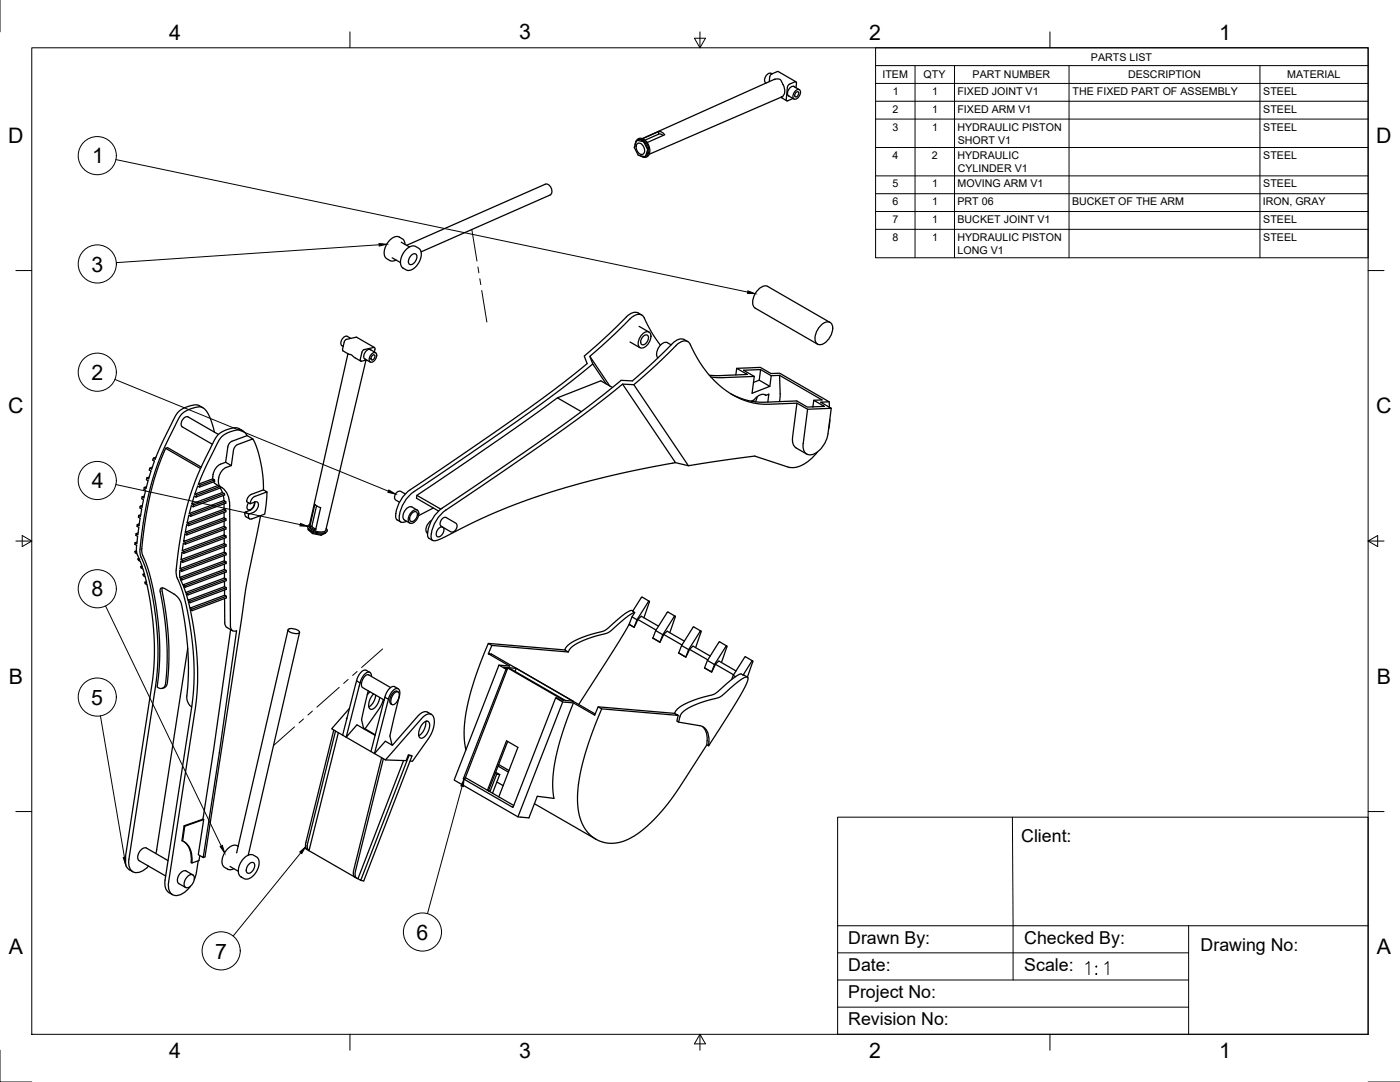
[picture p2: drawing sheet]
<svg xmlns="http://www.w3.org/2000/svg" width="559mm" height="432mm" viewBox="0 0 559 432" stroke-linecap="round" stroke-linejoin="round" font-family="sans-serif">
<!-- layer: Tweak Trail -->
<path d="M188.3 91.6l2.1 12.6M190.8 106.5l.3 2.4M191.5 111.2l.4 2.4M192.3 115.9l2 12.6M152.7 259l-8.4 7.4M135.4 274.3l-8.9 7.9M139 271.1l-1.8 1.6M142.5 268l-1.7 1.6M117.6 290.1l-8.4 7.4M121.1 286.9l-1.7 1.6M124.7 283.8l-1.8 1.5" fill="none" stroke="#000" stroke-width=".4"/>
<!-- layer: Visible -->
<g fill="none" stroke="#000" stroke-width=".51">
<path d="M305.6 33l.2 .1M307 32.6l.5-2.6 3-1.5 7.2 4.1M308.1 29.5a2.27 2.27 0 0 0-2.9 2.5l.4 1M309 31.7h2.3l1.2 2.1M309 31.7l-52.6 23.6M309 31.7h.1M311.6 38.8l2.4 1.4M312 38.7l-52.9 22.9M312.1 38.6h-.1M312.6 33.8a3.7 3.7 0 0 1-.5 4.8M314.6 38.2l2.3 1.3M316.7 34.4l2.4 1.4"/>
<path d="M317.2 34.7a2.29 2.29 0 0 0-2.9 2.7l.2 .7 .5 .3M317.6 36.2a1.08 1.08 0 0 1 1.5-.4 1.08 1.08 0 0 1 .4 1.5 2.24 2.24 0 0 1-2.7 2.1l-.3-1.4zM317.7 35l.2-1.8-.3-.6-2.5 1-.7 .8-.6 5.6 .6 .2 2.1-.9M317.7 36.9l.6-.3a1.1 1.1 0 0 1 .3 1.4 1.1 1.1 0 0 1-1.4 .5v-.7zM253.2 58.9l1.6 3.1 2.4 .5 .5-.2 .8-2.5M253.8 56.6l.9-1.2 1.4-.2 1.6 1 1.3 1.9 .4 2.4-.5 1.5-1 .7-1.5-.1M254 56.3l-.5 1.7M254 56.3l-.8 2.6M254.1 56.2l-.1 .1M254.2 56.1a3.2 3.2 0 0 1 4.2 2.9 2.36 2.36 0 0 1-1.9 3.6l-1.1-.5M254.2 57.5a1.95 1.95 0 0 1 3 1.7 1.46 1.46 0 0 1-.2 2 1.46 1.46 0 0 1-2-.1l-.7-1-.4-1.1zM254.4 56l-.3 .2"/>
<path d="M254.5 56l2.3 .5M254.5 56h-.1M254.6 55.9a2.95 2.95 0 0 1 4 2.2l.4 2.2a2.16 2.16 0 0 1-1.1 2M256.5 55.4l6.5-2.9-.1 1.1-5.4 2.3M256.8 56.5l1.7 3.1M258.5 59.6v.2M262.9 53.5h.7l1 .6M263 52.4l1.2 .4 1.1 1-7 3.1-.3-.4M257.9 62.3l-.4 .2M160.1 96.7l3.3 1.9M161.6 97.5a2.56 2.56 0 0 0-1-2.2l-1.2-.7a4.7 4.7 0 0 0-5.4 3.5l-.6 1.8a3.1 3.1 0 0 0 1 3.4l1.2 .6a2.58 2.58 0 0 0 2.5-.1M162.3 97.9l55.4-24.4a2.6 2.6 0 0 1 2.3 1.6 2.6 2.6 0 0 1-.4 2.7l-51.5 22.7"/>
<path d="M162.3 99.4l.2-.2a3.1 3.1 0 0 1 3.4-.8l1.2 .6a4.8 4.8 0 0 1-.3 6.5l-1.3 1.3a3.1 3.1 0 0 1-3.4 .9l-1.2-.7a4.8 4.8 0 0 1 .5-6.6zM156.5 102.9l3.4 1.9M164.3 101.8a1.21 1.21 0 0 1 1.6-.4 1.21 1.21 0 0 1 .4 1.6 2.69 2.69 0 0 1-2.8 2.5 2.69 2.69 0 0 1 .8-3.7zM306.4 114.3l24.9 14.4M306.4 114.3a4.4 4.4 0 0 0-5 2.9 4.4 4.4 0 0 0 0 5.8l24.9 14.4M136.5 138l.5 .3M140 135l-1.4-.8a2.48 2.48 0 0 0-2.1 3.8M147.6 139.4l2.3 1.4M148 139.7a2.29 2.29 0 0 0-2.8 2.7l.2 .7 .5 .3M149.5 138.7l-7.2-4.1-4 .8-.6 .4-.9 4.1 2.4 1.5 1.1 .2 3.7 2.5M251.4 127.3l-8.8 8.6-7.2 6.3 8 11.8M251.4 127.3a3.6 3.6 0 0 1 5.4-1.1l.3 .7a50.8 50.8 0 0 0 6.5 10.9"/>
<path d="M251.5 136.5l3.9 2.3M255.1 130.2l4 2.3M256.2 125.7a4.4 4.4 0 0 0-6.7 1.3l-6.1 6.1-10.2 9 1.2 3-5.1 4.1-11.3 8.7-13.3 9.5-40.9 28M256.3 133.5l.5-.5a1.75 1.75 0 0 1 2.3-.5 1.75 1.75 0 0 1 .7 2.3 4.4 4.4 0 0 1-4.1 4 3.2 3.2 0 0 1 .1-4.8zM256.8 134.1a1.11 1.11 0 0 1 1.6-.4 1.11 1.11 0 0 1 .4 1.5 2.44 2.44 0 0 1-2.6 2.3 2.44 2.44 0 0 1 .6-3.4zM266.4 136.8l1.5 .8M266.4 136.8a3.7 3.7 0 0 0-4.1 3.2l-.2 2 .5 .8M268.4 137.1l-7.8 7.7-8.2 7.2-4.5-.2-10.2 8.2-13.8 10.2-43.4 29.9a18.9 18.9 0 0 0-8.5 8.2l-1.1 3-.2 2.3 .3 1.1 1.7 1M274.5 136.3a4.1 4.1 0 0 0-6.1 .8M275.5 137.5l3.7 6.9a33.8 33.8 0 0 0 22.6 16.6l4.1 .4 12.2-.5 4.2 2.4 9.5-.4-4.2-2.4 3.4-.1-19.8-11.5-3.5 .2-4.2-2.5-9.5 .4 4.3 2.4-12.1 .5-3.1-.2M275.5 137.4a2.97 2.97 0 0 0-4.9-.2l-9 8.7-8.6 7.6-4.5-.2M327.6 129.9l.6-.6a2.39 2.39 0 0 1 3.1-.6 2.39 2.39 0 0 1 1 3 7 7 0 0 1-4.8 5.9 2.3 2.3 0 0 1-2.1-3.3l.7-2.4z"/>
<path d="M138.9 141.2l-15.5 68.9M145.4 143.2l2.4 1.3M146.1 143.7l-16.1 67.9a4.3 4.3 0 0 1-5 0l-1.4-.9-.2-.6M148.5 141.2a1.08 1.08 0 0 1 1.4-.4 1.08 1.08 0 0 1 .4 1.5 2.24 2.24 0 0 1-2.7 2.1l-.2-1.4zM148.6 141.9l.6-.3a1.1 1.1 0 0 1 .2 1.4 1.1 1.1 0 0 1-1.3 .4v-.6zM149.4 140.5l.3-1.4-.3-.4-4 .8-.6 .4-.9 4.1 .4 .2 2.1-.5M222.5 158.8l9.5 5.5M235.4 142.2l1.2 3M242 153.2l-5.4-8-12.7 10.2-12.5 9.1-42.2 29.1a22.7 22.7 0 0 0-7.5 6.3l-1.5 2.8-.8 3M244.5 154.6l-4.7-2.6-17.3 6.8-23.3 16.6-32.8 22.3-.2 1.1 8.8 5.1M253 153.5l21.8 32.4M291.7 157.2l4.9 2.1 5.3 1.1 3.2 .1 12.9-.5 4.3 2.5 6.7-.3-4.2-2.5-.3 2.7"/>
<path d="M294 147l-.3 2.6M301.1 150.2l-12.8 .5-4.6-.2M302.2 158.3l-.6 2M303 151.7l.6-4.2-6.8 .3 4.3 2.4-.9 6.8 7.1-2.8-4.3-2.5-2.3 .9M303.6 147.5l4.2 2.4-.5 4.3M305.2 157.5l.5 .3 1.2-.5-.4 3.2M305.7 157.7a3.6 3.6 0 0 0-4.7 1.9l-1.2 .5M307.8 149.9l3.3-.1 .3 7.8-.3 2.7M311.1 149.8l17 9.8-3.3 .1M66.1 178.9l-3.2 8-2.5 8.6-2 9.8-1.7 12a7.4 7.4 0 0 0 .3 4.4M66.1 178.9l.8-.3 13.4 7.8M66.1 178.9l13.9 8.1"/>
<path d="M81 162.7l-2.1-1.1-2 .1-3.7 1.2-2.3 1.8-1.2 1.8-4.1 8.4-3.7 8.4-.7-.4 1-.4M85.6 172.5l-2.1-6.4-1.2-2.1-1.4-1.3-1.9-.3-3.5 1-2.5 1.4-1.4 1.7-6.2 12.7-4.1 11-3.2 12.9-2.1 15.1a7.1 7.1 0 0 0 .3 4.2M87.2 173.4l-12.1-7a2.65 2.65 0 0 0-2.3 3.9l12 7M96.8 171.9l-1.8-1.1-1.3-.1-3.6 .9-2.4 1.3-2.1 2.6-4.6 9.5-4 9.4-2.8 9.4-2.2 11-1.7 12.8M98.7 173.8l2.2 1.4-6.1 2.2-1 .9-.6 1.4-.9 6.1M100.9 175.2l1.9 4.3 1.4 5.9 .8 5.8 .2 4.3M318.1 160.9l-1.7 13.6v2.3l.9 1.6 4.7 2.8M331 160.4v2.1M331.2 167.4l-.5 3.9M331.8 162.9l-1.3 10.2a9.6 9.6 0 0 1-7.3 8.4 3.4 3.4 0 0 1-2.6-4.5l1.7-13.7M56.6 199l.7 .4-.6 3-.7-.4 .8-.3M56.7 198.3l-.1 .7"/>
<path d="M57.4 195.3l.7 .4-.7 3-.7-.4 .9-.3M57.6 194.5l-.2 .8M58.4 191.5l.7 .4-.8 3-.7-.4M58.5 194.2l-.9 .3M58.6 190.7l-.2 .7M59.8 186.8l-.2 .8 .7 .4-1 3.1-.7-.4 .9-.3M60.8 186.5l-1 .3M61.2 182.9l-.3 .7 .7 .4-1.1 3.2-.7-.4M78.2 198.4l-.7-.4-.9 3.1M78.5 197.6l-.3 .7M79.9 193.6l-.3 .8M84.9 191.1a6.2 6.2 0 0 1 3.1-5.9l2.1-.7 .8-6.1 .9-1.8 6.9-2.8-1.6-1.8-1.4-.5-2.6 .4-2.9 1.1-2 1.6-1.4 2.1-4.3 8.8-3.3 7.7"/>
<path d="M84.9 191.1l.7 .4-5.7 2.2-.7-.5M84.9 191.1l-5.7 2.1M85.2 192.3l1.8 1.5M85.6 191.5l.1 .6-6.1 2.3-.7-.4-1.1 3.2M87 193.8l.7 .4-9.2 3.4-.7-.4M87 193.8l-9.2 3.4M87.7 194.2l.5 .5-10 3.7M87.8 194.8l1 1.7M88.8 196.6l-12.2 4.5M88.8 196.6l.7 .4M89.1 197.7l.3 2M89.4 199.8l.7 .4-13.8 5.1-.7-.4"/>
<path d="M89.4 199.8l-13.8 5.1M89.5 197l-12.2 4.5-.7-.4M89.5 197l.2 .5-12.6 4.7-.7-.4-.8 3.1M90.1 184.5l2.2 1.3-2 .8M90.3 186.5a5.8 5.8 0 0 0-2.6 7.4 8.2 8.2 0 0 1 4 7.9l.3 48a1.72 1.72 0 0 0 .6 1.8 1.72 1.72 0 0 0 1.8 .1l-6.9 48.7-6.4 41.8-2-1.1 2.2-14M100.3 197.3l-1.2 1-.7 1.9 1.4 .8 2-.7M105.2 195.5l1.4 .8-5.3 2-1.1 1.3-.4 1.4M105.2 195.5l-4.9 1.8M106.6 196.3l-.9 8.9-5.2 1.9a1.17 1.17 0 0 1-1.3-.5 1.17 1.17 0 0 1 .1-1.4l-1.5-.8 2-.7a3.6 3.6 0 0 0 1.9-3.4M161.8 197.1l-2.2-1.1-.8 .2-.8 .7-.5 1.2 .1 .9 1.9 1.4M163.8 195.4a12.8 12.8 0 0 0-5.9 10.8l.4 1.1 1.7 1M166.4 197.7l9.5 5.5"/>
<path d="M326.3 180.3a13.5 13.5 0 0 1-10.9 6.3l-14.2-4.6-26.4 3.9-5.2-1.3M54.7 216.3l-.8 .3M55.1 212.7l-.8 .3M55.2 206.4l.7 .4-.4 3-.7-.4-.1 .7 .7 .4-.4 2.9-.7-.4-.1 .7 .7 .4-.3 2.9-.7-.4-.1 .7 .7 .4 .1 2.8-.8-.5 .6-.2M55.4 205.7l-.2 .7M55.6 209.1l-.8 .3M55.8 202.7l.8 .4-.6 3-.7-.4 .9-.3M56 202l-.1 .7M72.7 219.7l.7 .5v.6M74 216.5l-.1 .7M74.6 212.8l-.1 .7M75.4 209.1l-.1 .7"/>
<path d="M76.3 205.3l-.2 .7M77.3 201.5l-.2 .7M89.4 201.1v2.1l-14.7 5.5 .7-3.1 .7 .4M89.4 203.2l.7 .4-14.7 5.5-.7-.4M89.5 206.6l.7 .4-15.5 5.8-.8-.4M89.5 210.1l.7 .4-16.2 6-.7-.4M89.5 213.5l.7 .4-16.8 6.3M89.5 216.9l.7 .4-17.2 6.5M90.1 200.2v.6l-14 5.2M90.1 203.6v.7l-14.9 5.5-.7-.4-.6 3 15.6-5.8v-2.1M90.2 207v.7l-15.7 5.8-.7-.4-.5 3 16.2-6v-2.2M90.2 210.5v.6l-16.3 6.1-.7-.4-.5 2.9 16.8-6.2v-2.1"/>
<path d="M90.2 217.3v.7l-17.3 6.5-.7-.5-.3 2.9 17.6-6.5v-2.2M90.2 213.9v.7l-16.8 6.2-.8-.4-.3 3 17.2-6.5v-2.1M97.8 204.4l.2 1.6 1.6 1.1M101.5 200.4a2.59 2.59 0 0 1-2.5 3l-.4-1.1 .6-1.6M101.8 200.3a1.22 1.22 0 0 1 1.4 .5 1.22 1.22 0 0 1-.2 1.5l-.6 1.1a4.7 4.7 0 0 1-3.1 1.8M104 205.8l-6 29.5-16.2 106.7-.7 .2M123 210.8a5.7 5.7 0 0 0 6 2.2l1.1-.6M123 211l.1 .4 1.6 1.5M123.6 209.3l-.8 .8 .3 .8 1 .8 1.9 .7 2.2 .3 1.6-.2 .8-.7-.4-.9M124.5 210l.3 .5 1.2 .6M124.7 212.9l3.4 .7 1.4-.7M126.3 201.9l-1.8 8.1-.8 .2 2-8.9 2.3 1.3"/>
<path d="M128 202.6l-2 8.9-2.3-1.3M130 212.6l-.3 .2M159.4 205.7a1.94 1.94 0 0 0 1 2.7l1.9-.4M164.1 204.5l.5-.4a1.47 1.47 0 0 1 1.9-.5 1.47 1.47 0 0 1 .6 1.9 4 4 0 0 1-3.1 3.4 2.42 2.42 0 0 1-.3-3.9zM164.6 204.7a1.11 1.11 0 0 1 1.5-.4 1.11 1.11 0 0 1 .5 1.5 2.44 2.44 0 0 1-2.6 2.3 2.44 2.44 0 0 1 .6-3.4zM166.5 203.6l-2.1-1.3a3.5 3.5 0 0 0-3.6 4.1l.6 1.1 2.1 1.2M170.6 212.8l.1 .1M172.2 207.7a3.6 3.6 0 0 0-1.6 5.1M173 202.7l-6 3.1M176.4 207.2l.9-.7h.7l3.9 2.3 .5 1.3-.5 1.4-.9 .7-.9 .1-4.1-2.3-.3-1.2zM176.4 204.8l48.4-33.4 12.4-9.1 11.3-9 21.1 31.3-25.7 5.2-20.8 5.6-13.4 4.4-11.2 4.4-8.8 3.9-14.9 7.4-2 .2-.7-1.2a12.5 12.5 0 0 1 4.3-9.7zM176.6 210.3a2.59 2.59 0 0 0-2 3.9 2.59 2.59 0 0 0 2.3-3.7"/>
<path d="M53.8 220l.2 .6 .7 .4 1.1 2.5-.8-.4 .3 .5 .7 .4 .2 .6 .7 1.9-.7-.4 .1 .6a2.98 2.98 0 0 1 1.3 2.2l.2 .7-.7-.4 .1 .6 .7 .4 .6 2.5-.7-.4 .2 .6 .7 .4 .3 1.5 2 13.4 .6 9.9-.2 8.3-.8 7.2-10.6 68.5M55.5 222.9l-.5 .2M56.3 222.4l2.6 7 2.5 11.9 1.3 10.7 .3 10.9-.8 10.4-10.7 69.6M56.7 225.9l-.5 .2M57 221.7l1.9 4.7 1.6 5.7 1.3 6.6 1.3 8.9 .6 7.7 .1 6.6-.4 6.2-.7 6.1 1.4 .6 1.3-.5a4.6 4.6 0 0 0 .9-3.5l.4-6.8-.1-6.9-.8-9.5-1.9-11.9 .2-.8 .5-.3 1.2 .4 4 2.3 1.6 1.5 1 2.2 1.8 10.9 .9 8.9 .1 8.1-.6 9.9 .8 2.2 1.1 1.2M57.6 229l-.5 .2M58.4 232.1l-.6 .2M64.9 234.6l-.2 1.1 1.4 7.9 1 9.5 .3 6.7-.2 8.7a10.2 10.2 0 0 1-.9 5.4l-1.5 .8M70.3 227.5a20.5 20.5 0 0 0 2.3 7.9l2.1 7.8 1.7 9.8 .9 10.2 .1 10.1-1 9.4-10.5 68.6a4.8 4.8 0 0 0 2.9 5.7M71.7 228.4l.1 2M71.9 226.9l.7 .5-.1 .6M72.3 223.4l.7 .4-.1 .7"/>
<path d="M72.5 230.8l.2 .6M74.1 236.5l.7 .4 .2 .5M75 239.5l.8 .4 .1 .6M89.5 220.4l.7 .4-17.6 6.6M89.5 221.7l.1 2.1-17.8 6.6M89.6 223.8l.7 .4-17.8 6.6-.7-.4M89.6 225.1v2.1M89.6 227.2l-16.6 6.2 .7 .4 .2 .6M89.6 227.2l.7 .4-16.6 6.2M89.6 230.7l.7 .4-15.5 5.8M89.6 234.1l.7 .4-14.5 5.4M89.6 237.6l.7 .4-13.8 5.1"/>
<path d="M89.6 238.9l.1 9.6M90.2 220.8l.1 .6-17.8 6.6-.7-.4-.1 .8M90.3 224.2v.7l-17.6 6.5-.7-.4 1 2.4M90.3 227.6v.7l-16.4 6.1-.7-.4 .9 2.5 15.5-5.8v-2.1M90.3 231.1v.6l-15.3 5.7-.7-.4 .7 2.5 14.6-5.4v-2.1M90.3 234.5v.7l-14.4 5.3-.7-.4 .6 2.6 13.8-5.1v-2.2M90.3 238l.1 .6-13.8 5.1-.7-.4 1.8 10 .9 8.7 .3 6-.2 8.4-.7 6.4-10.7 69.3a4.2 4.2 0 0 0 2.4 5.3 7.1 7.1 0 0 0 6.3-3.7M259.1 239.9l-3-1.5-3.6 5.5 .8 .5-1.1 1.8 2.1 1.1 4.5-7.2M74.9 258.7l-12.4 80.3M75.8 242.7l.7 .4 .1 .6M89.7 248.5l.6 1.7 2.5 1.5M92.1 251.3l-6.8 47.8-4.3 27.8-7.5 2.7-.9 5.9 .3 .1 .8-5.9-.2-.1"/>
<path d="M115 251.3l-20.5 89M115.2 251.1a3.8 3.8 0 0 1 4.4 1.3 3.5 3.5 0 0 1-4.6-1.1zM119.6 252.4l-20.5 88.9M194.9 256.8l30.5 2.6M252.2 246.2l-1.1 3 2 1.1 1.2-3M252.6 243.8l-.9-.1-2.1 1.1-8.2 6.8-7.6 2.3-5.3 2.3-1.9 1.4-1 1.2-.2 .6 1.5 .8M253.1 250.3h.1M253.3 244.4l-2.7 1.5-7.6 6.4-6.9 2.1-4.6 1.8-3.3 2-1.3 2-30.6-2.6M254.6 247.2l1.4-1.3 6.8 4M258.8 240.1l.3-.2 .1 .4M259.2 240.3l-2.2 6.2M260.6 254.7l2.8 1.6 1.5-3.1 7.3 4.2"/>
<path d="M261.7 251.7l2.9 1.6-1.2 3-2.8-1.7M261.9 251.4l-7.3-4.2-1.5 3.1-2-1.1-5.1 8.5-15 23.4M264.9 253.2l1.4-1.3 6.9 4M267.3 252.5l2.1-6.6-4.8 7.4M269.5 245.9l-3.1-1.6-4.7 7.4-1.1 3M272.1 257.6l2.8 1.6-1.2 3-2.8-1.6M275.2 259.1l1.4-1.2 6.9 3.9M277.6 258.4l2.2-6.6-4.9 7.4M279.8 251.8l-3.1-1.5-4.6 7.3-1.2 3M289.7 258l-4.5 7.2M289.7 258l.5-.1-2.2 6.5M290.1 257.8l-3.1-1.6-4.6 7.4-1.2 3"/>
<path d="M141.9 273.1l-5.1 20.3 11.3 6.5M142.3 271.7l-.3 1.3M143.7 272.5l-5.5 21.7 4.3-4.9 7.2 4.2M147 275.7l-2.7 11.5 .9 3.6M147.6 268.3l-1.4-.8a2.85 2.85 0 0 0-3.1 2.1l-.8 2.1 1.4 .8M147.6 276.1l-1 1.1M148.3 270a1.4 1.4 0 0 0-.8-1.7 1.4 1.4 0 0 0-1.8 .6l-1.2 1.6-.8 2M149.1 276.9a5.3 5.3 0 0 0-1.5 5.9 2.16 2.16 0 0 0 2.9-1.5l1.1-3M150 277.4l-.3 1.4a5.5 5.5 0 0 1-2.5 3.3M153 279.2l-1.6 3.5-5.7 8.2M153.6 278.2l-5.5 21.7M155.1 279.1l-5.6 21.6-1.4-.8"/>
<path d="M155.9 274.4l-8.7-5.1a3.1 3.1 0 0 0-2.9 3.4v1l.4 .7 8.6 5M157.3 276.7a1.1 1.1 0 0 1 1.5-.6 1.1 1.1 0 0 1 .6 1.4l-.1 .4a3.4 3.4 0 0 1-2.8 3.3 3.4 3.4 0 0 1 .8-4.5zM158.9 276.1a1.87 1.87 0 0 0-2.7 1.4 2.53 2.53 0 0 0 .3 3.7M158.9 274.9l-1.4-.9a3.7 3.7 0 0 0-3.6 3.2l-.3 1.1 1.4 .8 .2-.5a4.5 4.5 0 0 1 3.4-3.8 2.53 2.53 0 0 1 .7 3.4l-3.7 15.5 .9 3.6M194.9 260.9l1.4-3.3-1.4-.8-5.2 13.6-3.2 11.6-.9 5.1-.3 4.6 .1 4 .6 3.6M199.2 265.4l4.2 .4-8.5-4.9 1.3 .1 41.4 23.9M202 267.1l-2.8-1.7-17.9 45.9 25.4 14.7 17.9-45.9-2.8-1.6M202 267.1l-17.1 43.7M202.2 267l.2-.6 22.6 13.1-1.3-.1-1.9-.9-17.1 43.7-19.8-11.4 .6 .1 17-43.8h-.5M202.4 266.4l-1.4-.1 1.5 .8M206.1 266.7l22.6 13.1-3.1-.3-22.6-13 3.1 .2-.5 1.2M270.9 260.6l2.8 1.6 1.5-3.1 7.3 4.2"/>
<path d="M281.2 266.6l2.9 1.6M281.2 266.6l2.9 1.6 1.4-3.1 7.3 4.2M282.4 263.6l2.8 1.6-1.2 3M285.5 265.1l1.4-1.3 6.9 4M292.7 269.5l.9 .5M296.6 269.4l-.8-.5-1.8 .9-8.9 7.2-7.7 2.3-4.9 2.1-2.3 1.7-.9 1.6-30.6-2.6-1.3 3.3-8.5-4.9-4.3-.4M297.2 262.3l-4.5 7.2-.7 1.7M297.2 262.3l.4-.2 2.8 1.7M300.1 263.8l.3-.1 .1 .4-2.2 6.1-1.7-.8zM133.2 291.3l-11.1 44.8a2.47 2.47 0 0 0 1.2 3.4l18.3 10.5M133.9 291.8l-11.1 44.7a2.76 2.76 0 0 0 .5 3l11.7-47.1M138.5 286.5l-.1 .4"/>
<path d="M139.5 282.7l-7.1 8.2 4.4 2.5M145.1 290.5l4.7 2.7M156.4 297.1l.4 .2M169 288.5a1.39 1.39 0 0 1 1.9-.6 1.39 1.39 0 0 1 .6 1.9 5.1 5.1 0 0 1-3.5 4.8 2.45 2.45 0 0 1-.6-3.5zM169.9 287.9a6.1 6.1 0 0 1-2.7 5.7M172.2 285.1l-1.6-.9a3.6 3.6 0 0 0-3.9 1.7l-10.1 11.5-2.8-1.6-4.3 4.9 4.4 2.6 14.4-16.5a3.1 3.1 0 0 1 4.3-1.4 8.3 8.3 0 0 1-1.2 8.8l-6.8 9.6-.9-.1M202.6 295.9l-7.7 19.7M228.9 280.5l-4.4 12-2.7 9.8-1.2 9.3v3.3l.5 3.7-6.6-.8-3.4 8.6-4.4-.4M238.7 282.1l1.5 .8 30.5 2.6-1.4-.8M240.2 282.9l-4.3 10.9-3.1 9.7-1.8 8.9-.5 5.7 .5 6.1 1.5 4.9 1.4 2.3 1.5 1.7 1.8 1.4 2.3 1.2 4.1 .9 2.6-.2 2.2-.5 4.6-2.2 5.2-3.9 4.8-4.8 4.9-6 14.2-21.8M270.7 285.5l-.5 2.3 .6 .4 8.5 1.4a4.9 4.9 0 0 1 3.7 5.3v1.1M270.8 288.2l1-3.1 1.8-1.8 5.2-2.6 8.7-2.6 6.8-5.8 2.9-1.9a.91 .91 0 0 1 1.3 0 .91 .91 0 0 1-.1 1.3l-1.3 2.9-2.9 5.2-11.3 17.8"/>
<path d="M280.3 289.9a6.3 6.3 0 0 1 2 5.7M282.2 295.6l-.1 1.6 .8 .4 .1-1.6M152.3 302.4l-11.1 44.7a2.44 2.44 0 0 0 1.2 3.4M153 302.8l-11.1 44.7a2.25 2.25 0 0 0 1 3.2M153.9 303.3l8.2 .3 .9-2.3 1.4 .4-19.2 49.9-1.2-.3M163 301.3l.3 .2-19.3 49.8-1.1-.6 18.2-47.2M163.3 301.5l1.1 .2M185.8 310.3l8.8 5.1M194.6 315.4l10.4 6M194.6 315.4l7.6-19.8 4.5 2.7-7.6 19.7M195 315.4l.6 .4M197.7 308.6l.5 .4"/>
<path d="M197.8 308.2l1.7 .9M198.3 312.1l2.5 1.4M198.8 305.7l4.1 2.4M199.1 305.1l4.1 2.4M199.5 309.1l-1.3-.1-2.6 6.8h-.4M199.5 309.1l-2.9 7.5M62.6 339l-.4 1.6M72.9 335.6a8.1 8.1 0 0 1 3.7 8.8M73.3 335.8a8.6 8.6 0 0 1 3 8.4l.3 .2 2.8-1 .3-2M81 326.9l.3 .2-7.6 2.6M95.1 337.7a4.1 4.1 0 0 0-5.4 2.5l-1 2.6a3.1 3.1 0 0 0 1 3.4l1.1 .6a2.51 2.51 0 0 0 2.5-.1M122 338.3l-.1 .3 .4 .2"/>
<path d="M213.3 320.7l24.5 14.2M50 342.1a4.8 4.8 0 0 0 3 5.8M51.5 342.9a4.1 4.1 0 0 0 2.6 5.3l1.4-.1 1.5-.6 2.3-1.9M67.1 343.5l-8.6-5.1a3.4 3.4 0 0 0-3.5 4l.6 1.1 10.5 6.1M74.6 350l.5-.4a1.43 1.43 0 0 1 1.9-.5 1.43 1.43 0 0 1 .5 1.9 3.4 3.4 0 0 1-3.4 3.2 3.1 3.1 0 0 1 .5-4.2zM77 349.2l-2.7-1.6a3.4 3.4 0 0 0-3.5 3.9l.6 1.1 2.7 1.6M79.1 343.5l-.8 5.1-.8 2.5M91.8 345.8l3.3 1.9M94.5 340.3h.1M97.3 342.6l.6-.6a2.99 2.99 0 0 1 3.3-.7l1.1 .6a4.7 4.7 0 0 1-.3 6.5l-1.2 1.3a3.2 3.2 0 0 1-3.5 .9l-1.1-.7a4.9 4.9 0 0 1 .5-6.6zM99.5 344.7a1.21 1.21 0 0 1 1.7-.4 1.21 1.21 0 0 1 .4 1.6 2.69 2.69 0 0 1-2.8 2.5 2.69 2.69 0 0 1 .7-3.7z"/>
</g>
<g fill="#000">
<circle cx="309" cy="31.7" r=".25"/>
<circle cx="312.1" cy="38.7" r=".25"/>
<circle cx="251.1" cy="249.2" r=".25"/>
</g>
<!-- layer: Border -->
<g fill="none" stroke="#000" stroke-width=".4">
<path d="M0 0v12.7M12.7 19.1h533.4v393.7h-533.4zM139.7 12.7v6.4M277.2 15.3h4.4l-2.2 3.8zM279.4 12.7v6.4M419.1 12.7v6.4M6.3 108h6.4M546.1 108h6.3M6.3 215.9h6.4M8.9 213.7l3.8 2.2-3.8 2.2zM546.1 215.9l3.8 2.2v-4.4l-3.8 2.2h6.3M6.3 323.9h6.4"/>
<path d="M546.1 323.9h6.3M0 419.1v12.7h12.7M139.7 412.8v6.3M279.4 412.8l2.2 3.8h-4.4zM279.4 412.8v6.3M419.1 412.8v6.3M546.1 431.8h12.7"/>
</g>
<!-- layer: Titleblock -->
<path d="M334.3 326.1h211.8v86.7h-211.8zM404.1 326.1l.3 65M334.3 369.4h211.8M474.4 369.4v43.4M334.3 391.1h140.1M334.3 380.3h140.1M334.3 401.9h140.1" fill="none" stroke="#000" stroke-width=".4"/>
<!-- layer: BOM -->
<g fill="none" stroke="#000" stroke-width=".4">
<path d="M349.5 19.1h196.6v83.8h-196.6zM349.5 26.2h196.6M349.5 33.3h196.6M365.2 26.2v76.7M381 26.2v76.7M426.7 26.2v76.7M502.9 26.2v76.7M349.5 40.4h196.6M349.5 47.5h196.6M349.5 58.9h196.6M349.5 70.2h196.6M349.5 77.3h196.6"/>
<path d="M349.5 84.4h196.6M349.5 91.5h196.6"/>
</g>
<!-- layer: 0 -->
<g fill="none" stroke="#000" stroke-width=".4">
<path d="M46.3 63.7l252.1 52.9M151.3 97.7l-104.9 7.1M45.9 151.4l109.1 44.6M46.3 193.4l73.5 16M42.1 241.9l46.2 95.7M40.1 285.7l9.6 56.5M184.4 313.8l-13.8 50.8M120.1 340.3l-27 33.2"/>
<circle cx="38.8" cy="62.1" r="7.6"/>
<circle cx="38.8" cy="105.3" r="7.6"/>
<circle cx="38.8" cy="148.5" r="7.6"/>
<circle cx="38.8" cy="191.8" r="7.6"/>
<circle cx="38.8" cy="235" r="7.6"/>
<circle cx="38.8" cy="278.2" r="7.6"/>
<circle cx="88.3" cy="379.5" r="7.6"/>
<circle cx="168.6" cy="372" r="7.6"/>
</g>
<path d="M151.3 97.2l3.1 .3-3 .7zM298.5 116.1l2.9 1.1-3.1-.1zM155.2 195.6l2.7 1.6-3.1-.7zM119.9 208.9l2.9 1.1-3.1-.1zM185.3 310.8l-.4 3.1-.9-.3zM87.9 337.8l.9-.4 .8 3zM49.2 342.2l1-.1v3.1zM119.7 340l2.3-2.1-1.6 2.7z" fill="#000" stroke="#000" stroke-width=".4"/>
<text font-size="9.3" x="432.2" y="390.2">1:1</text>
<g font-size="8.5">
<text x="67.5" y="15.8">4</text>
<text x="207.2" y="15.7">3</text>
<text x="346.9" y="15.8">2</text>
<text x="486.6" y="15.8">1</text>
<text x="3.3" y="57">D</text>
<text x="549.3" y="57">D</text>
<text x="36.8" y="65.2">1</text>
<text x="36.5" y="108.4">3</text>
<text x="36.6" y="151.6">2</text>
<text x="3.3" y="165">C</text>
<text x="549.3" y="165">C</text>
<text x="36.6" y="194.8">4</text>
<text x="36.5" y="238">8</text>
<text x="3.5" y="272.9">B</text>
<text x="549.6" y="272.9">B</text>
<text x="36.4" y="281.2">5</text>
<text x="166.3" y="375">6</text>
<text x="3.5" y="380.9">A</text>
<text x="85.9" y="382.5">7</text>
<text x="549.6" y="380.9">A</text>
<text x="67.5" y="422.2">4</text>
<text x="207.2" y="422.1">3</text>
<text x="346.9" y="422.2">2</text>
<text x="486.6" y="422.2">1</text>
</g>
<g font-size="7.1">
<text x="407.6" y="336.2">Client:</text>
<text x="338.6" y="376.6">Drawn By:</text>
<text x="408.8" y="376.7">Checked By:</text>
<text x="479.2" y="379.6">Drawing No:</text>
<text x="338.6" y="387.4">Date:</text>
<text x="408.8" y="387.5">Scale:</text>
<text x="338.6" y="398.3">Project No:</text>
<text x="338.5" y="409.1">Revision No:</text>
</g>
<g font-size="4.3">
<text x="435.5" y="24.2">PARTS LIST</text>
<text x="352.2" y="31.3">ITEM</text>
<text x="368.7" y="31.2">QTY</text>
<text x="388.2" y="31.2">PART NUMBER</text>
<text x="450.3" y="31.3">DESCRIPTION</text>
<text x="513.8" y="31.3">MATERIAL</text>
<text x="356.3" y="37.9">1</text>
<text x="372.1" y="37.9">1</text>
<text x="382.1" y="37.9">FIXED JOINT V1</text>
<text x="428.1" y="37.9">THE FIXED PART OF ASSEMBLY</text>
<text x="504.2" y="37.9">STEEL</text>
<text x="356.2" y="45">2</text>
<text x="372.1" y="45">1</text>
<text x="382.1" y="45">FIXED ARM V1</text>
<text x="504.2" y="45">STEEL</text>
<text x="356.2" y="52.1">3</text>
<text x="372.1" y="52.1">1</text>
<text x="382.2" y="52.2">HYDRAULIC PISTON</text>
<text x="504.2" y="52.2">STEEL</text>
<text x="382.3" y="57.3">SHORT V1</text>
<text x="356.3" y="63.4">4</text>
<text x="372" y="63.5">2</text>
<text x="382.2" y="63.5">HYDRAULIC</text>
<text x="504.2" y="63.5">STEEL</text>
<text x="382.3" y="68.6">CYLINDER V1</text>
<text x="356.2" y="74.8">5</text>
<text x="372.1" y="74.8">1</text>
<text x="382.2" y="74.8">MOVING ARM V1</text>
<text x="504.2" y="74.8">STEEL</text>
<text x="356.2" y="81.9">6</text>
<text x="372.1" y="81.9">1</text>
<text x="382.2" y="81.9">PRT 06</text>
<text x="427.9" y="81.9">BUCKET OF THE ARM</text>
<text x="504" y="81.9">IRON, GRAY</text>
<text x="356.2" y="89">7</text>
<text x="372.1" y="89">1</text>
<text x="382.2" y="89">BUCKET JOINT V1</text>
<text x="504.2" y="89">STEEL</text>
<text x="356.2" y="96.1">8</text>
<text x="372.1" y="96.1">1</text>
<text x="382.2" y="96.2">HYDRAULIC PISTON</text>
<text x="382.2" y="101.3">LONG V1</text>
<text x="504.2" y="96.2">STEEL</text>
</g>
</svg>
